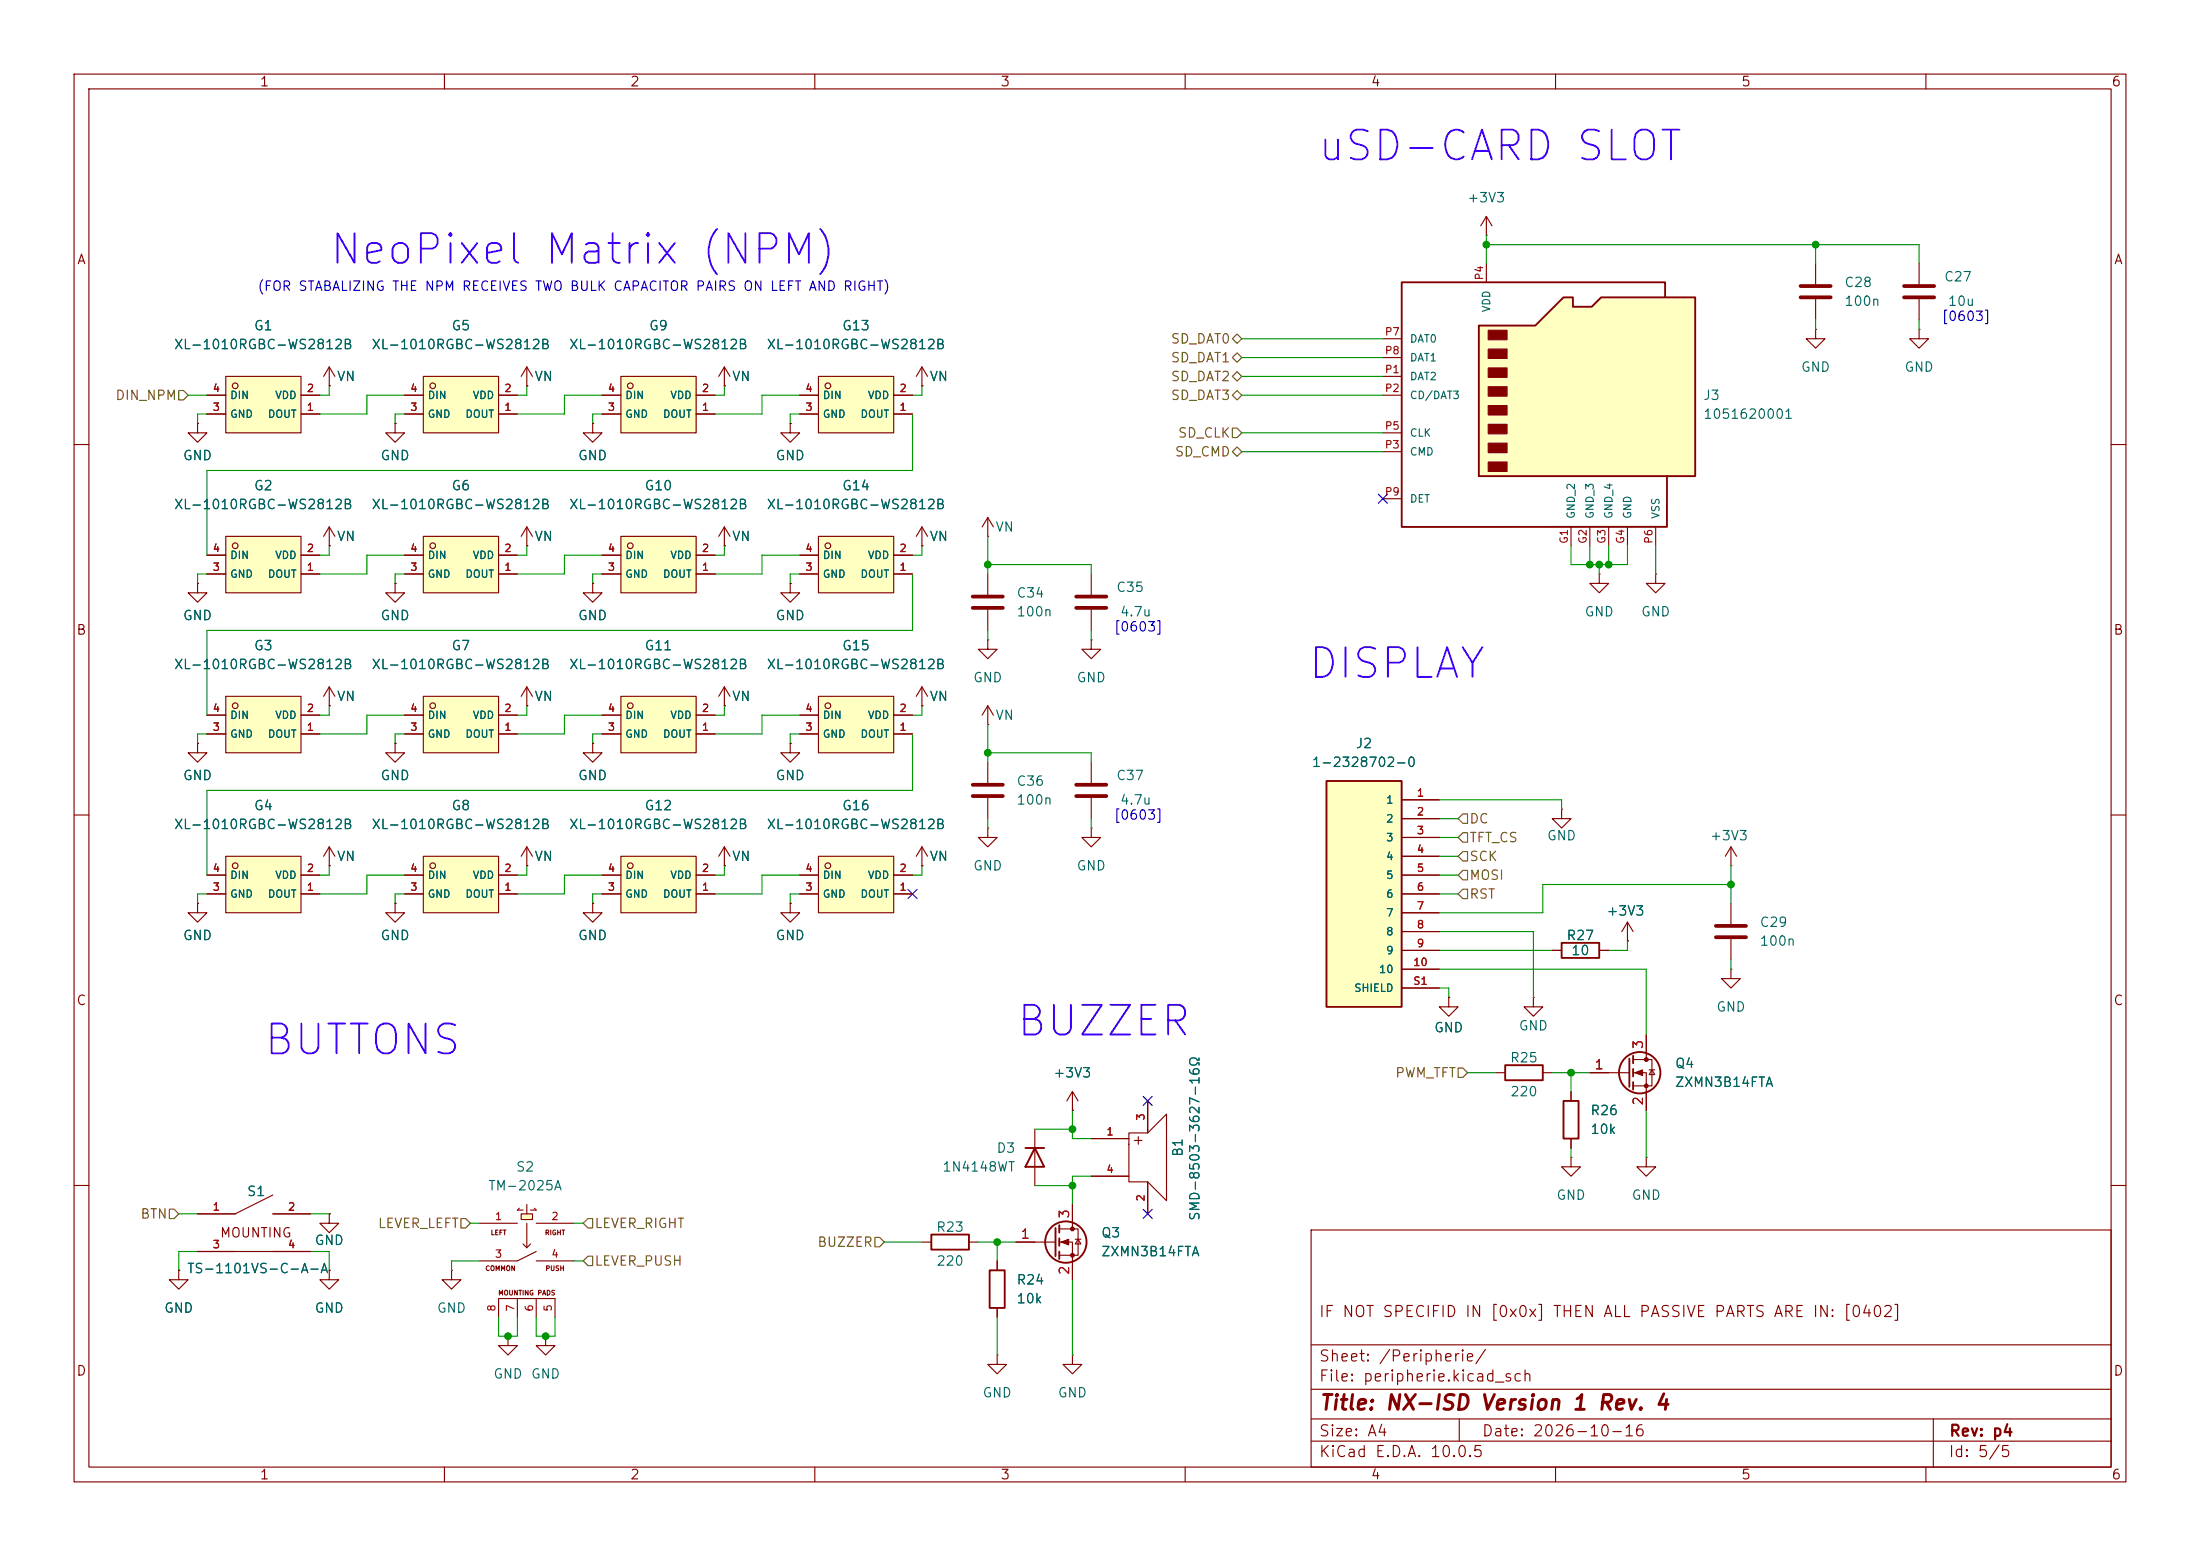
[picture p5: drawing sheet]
<svg xmlns="http://www.w3.org/2000/svg" width="297mm" height="210mm" viewBox="0 0 297 210" stroke-linecap="round" stroke-linejoin="round" font-family="sans-serif">
<g fill="none" stroke="#840000" stroke-width=".15">
<path d="M10 10h277v190h-277zM12 12h273v186h-273zM60 10v2M110 10v2M160 10v2M210 10v2M260 10v2M200.7 31.8h.1M200.7 29.2l-.8 1.3M200.7 29.2l.7 1.3M200.7 29.2v2.6M10 60h2"/>
<path d="M133.3 72.4h.1M133.3 69.9l-.7 1.2M133.3 69.9l.8 1.2M133.3 69.9v2.5M285 60h2M71.1 95.3h.1M71.1 92.7l-.7 1.3M71.1 92.7l.8 1.3M71.1 92.7v2.6M10 110h2M285 110h2M144.8 149.9h.1"/>
<path d="M144.8 147.3l-.8 1.3M144.8 147.3l.7 1.3M144.8 147.3v2.6M10 160h2M177 166h108v32h-108zM285 160h2M60 198v2M110 198v2M160 198v2M177 194.5h108M177 191.5h108M177 187.5h108"/>
<path d="M177 181.5h108M197 191.5v3M210 198v2M260 198v2M261 191.5v6.5"/>
</g>
<path d="M57.1 50.8h10.2v7.6h-10.2z" fill="#ffffc2"/>
<circle cx="58.4" cy="52.1" r=".38" fill="#ffffc2" stroke="#ffffc2" stroke-width=".14"/>
<g fill="none" stroke="#840000" stroke-width=".15">
<path d="M54.6 55.9h2.5M54.6 53.3h2.5M57.1 50.8h10.2v7.6h-10.2zM67.3 55.9h2.5M67.3 53.3h2.5M106.7 78.7v1.3h1.2l-1.2 1.3-1.3-1.3h1.3M106.7 78.7h.1M80 121.9v1.3h1.3l-1.3 1.3-1.3-1.3h1.3M80 121.9h.1"/>
<circle cx="58.4" cy="52.1" r=".38"/>
</g>
<path d="M110.5 94h10.1v7.6h-10.1z" fill="#ffffc2"/>
<circle cx="111.8" cy="95.3" r=".38" fill="#ffffc2" stroke="#ffffc2" stroke-width=".14"/>
<g fill="none" stroke="#840000" stroke-width=".15">
<path d="M107.9 99.1h2.6M107.9 96.5h2.6M110.5 94h10.1v7.6h-10.1zM120.6 99.1h2.6M120.6 96.5h2.6M97.8 116.8h.1M97.8 114.3l-.8 1.3M97.8 114.3l.8 1.3M97.8 114.3v2.5M106.7 100.3v1.3h1.2l-1.2 1.3-1.3-1.3h1.3M106.7 100.3h.1"/>
<circle cx="111.8" cy="95.3" r=".38"/>
</g>
<path d="M83.8 94h10.2v7.6h-10.2z" fill="#ffffc2"/>
<circle cx="85.1" cy="95.3" r=".38" fill="#ffffc2" stroke="#ffffc2" stroke-width=".14"/>
<g fill="none" stroke="#840000" stroke-width=".15">
<path d="M80 78.7v1.3h1.3l-1.3 1.3-1.3-1.3h1.3M80 78.7h.1M81.3 99.1h2.5M81.3 96.5h2.5M83.8 94h10.2v7.6h-10.2zM94 99.1h2.5M94 96.5h2.5M97.8 95.3h.1M97.8 92.7l-.8 1.3M97.8 92.7l.8 1.3M97.8 92.7v2.6M124.5 116.8h.1"/>
<path d="M124.5 114.3l-.8 1.3M124.5 114.3l.7 1.3M124.5 114.3v2.5"/>
<circle cx="85.1" cy="95.3" r=".38"/>
</g>
<path d="M199.6 43.9h7.7l3.8-3.8h1.2v1.3h2.6l1.3-1.3h12.7v24.2h-29.3z" fill="#ffffc2"/>
<path d="M199.6 43.9h7.7l3.8-3.8h1.2v1.3h2.6l1.3-1.3h12.7v24.2h-29.3zM224.8 40.1v-2h-35.6v33h35.8v-6.8" fill="none" stroke="#840000" stroke-width=".25"/>
<g fill="#840000" stroke="#840000" stroke-width=".15">
<path d="M200.9 44.6h2.6v1.2h-2.6z"/>
<path d="M200.9 47.1h2.6v1.3h-2.6z"/>
<path d="M200.9 49.7h2.6v1.2h-2.6z"/>
<path d="M200.9 52.2h2.6v1.3h-2.6z"/>
<path d="M200.9 54.7h2.6v1.3h-2.6z"/>
<path d="M200.9 57.3h2.6v1.2h-2.6z"/>
<path d="M200.9 59.8h2.6v1.3h-2.6z"/>
<path d="M200.9 62.4h2.6v1.2h-2.6z"/>
</g>
<g fill="none" stroke="#840000" stroke-width=".15">
<path d="M200.7 35.6v2.5M259.1 35.6v2.8M186.7 50.8h2.5M186.7 53.3h2.5M186.7 58.4h2.5M186.7 45.7h2.5M186.7 48.3h2.5M245.1 44.5v1.2h1.3l-1.3 1.3-1.3-1.3h1.3M245.1 44.5h.1M259.1 40.4v2.8M186.7 61h2.5M186.7 67.3h2.5"/>
<path d="M212.1 71.1v2.6M214.6 71.1v2.6M217.2 71.1v2.6M219.7 71.1v2.6M223.5 71.1v2.6M195.6 134.6v1.3h1.2l-1.2 1.3-1.3-1.3h1.3M195.6 134.6h.1"/>
</g>
<path d="M257 38.6h4.1M257 40.1h4.1" fill="none" stroke="#840000" stroke-width=".51"/>
<path d="M179.1 105.4h10.1v30.5h-10.1z" fill="#ffffc2"/>
<g fill="none" stroke="#840000" stroke-width=".25">
<path d="M179.1 105.4h10.1v30.5h-10.1zM138.4 154.9h2.6M139.7 154.9l1.3 2.6h-2.6zM125.7 166.6h5.1v2.1h-5.1zM133.6 171.5h2v5h-2zM142.5 165.7v3.8M143 165.4v1M143 167.1v1M143 168.9v1"/>
<circle cx="143.9" cy="167.6" r="2.79"/>
</g>
<g fill="none" stroke="#840000" stroke-width=".15">
<path d="M245.1 35.6v2.8M71.1 52.1h.1M71.1 49.5l-.7 1.3M71.1 49.5l.8 1.3M71.1 49.5v2.6M245.1 40.4v2.8M259.1 44.5v1.2h1.2l-1.2 1.3-1.3-1.3h1.3M259.1 44.5h.1M215.9 77.5v1.2h1.3l-1.3 1.3-1.3-1.3h1.3M215.9 77.5h.1M223.5 77.5v1.2h1.3l-1.3 1.3-1.3-1.3h1.3M223.5 77.5h.1"/>
<path d="M44.4 95.3h.1M44.4 92.7l-.7 1.3M44.4 92.7l.8 1.3M44.4 92.7v2.6M133.3 111.8v1.2h1.3l-1.3 1.3-1.2-1.3h1.2M133.3 111.8h.1M189.2 108h5.1M189.2 110.5h5.1M189.2 113h5.1M189.2 115.6h5.1M189.2 118.1h5.1M189.2 120.7h5.1"/>
<path d="M189.2 123.2h5.1M189.2 125.7h5.1M189.2 128.3h5.1M189.2 130.8h5.1M189.2 133.4h5.1M139.7 152.4v7.6M147.3 153.7h5.1M147.3 158.8h5.1M152.4 152.9h2.5l2.6-2.5v11.7l-2.6-2.6h-2.5zM153.2 153.9h1M153.7 153.4v1M154.9 148.6v4.3"/>
<path d="M154.9 159.5v4.3M124.5 167.6h1.2M130.8 167.6h1.3M134.6 170.2v1.3M134.6 176.5v1.3M137.2 167.6h5.3M143 165.9h2.5v3.5h-2.5M143 167.6h1.8v5.1M144.8 162.6v3.3M145.2 167.3h.7M145.5 167.3l.4 .6h-.7z"/>
</g>
<path d="M243.1 38.6h4M243.1 40.1h4" fill="none" stroke="#840000" stroke-width=".51"/>
<g fill="#840000" stroke="#840000" stroke-width=".15">
<path d="M143.3 167.6l1-.3v.7z"/>
<circle cx="144.8" cy="165.9" r=".25"/>
<circle cx="144.8" cy="169.4" r=".25"/>
</g>
<path d="M83.8 115.6h10.2v7.6h-10.2z" fill="#ffffc2"/>
<circle cx="85.1" cy="116.8" r=".38" fill="#ffffc2" stroke="#ffffc2" stroke-width=".14"/>
<g fill="none" stroke="#840000" stroke-width=".15">
<path d="M124.5 95.3h.1M124.5 92.7l-.8 1.3M124.5 92.7l.7 1.3M124.5 92.7v2.6M133.3 86.4v1.2h1.3l-1.3 1.3-1.2-1.3h1.2M133.3 86.4h.1M81.3 118.1h2.5M83.8 115.6h10.2v7.6h-10.2zM94 118.1h2.5M147.3 111.8v1.2h1.3l-1.3 1.3-1.3-1.3h1.3M147.3 111.8h.1M81.3 120.7h2.5"/>
<path d="M94 120.7h2.5M219.7 127h.1M219.7 124.5l-.8 1.2M219.7 124.5l.8 1.2M219.7 124.5v2.5"/>
<circle cx="85.1" cy="116.8" r=".38"/>
</g>
<path d="M110.5 115.6h10.1v7.6h-10.1z" fill="#ffffc2"/>
<circle cx="111.8" cy="116.8" r=".38" fill="#ffffc2" stroke="#ffffc2" stroke-width=".14"/>
<g fill="none" stroke="#840000" stroke-width=".15">
<path d="M107.9 118.1h2.6M110.5 115.6h10.1v7.6h-10.1zM120.6 118.1h2.6M106.7 121.9v1.3h1.2l-1.2 1.3-1.3-1.3h1.3M106.7 121.9h.1M107.9 120.7h2.6M120.6 120.7h2.6M134.6 182.9v1.3h1.3l-1.3 1.2-1.3-1.2h1.3M134.6 182.9h.1M144.8 182.9v1.3h1.2l-1.2 1.2-1.3-1.2h1.3M144.8 182.9h.1"/>
<circle cx="111.8" cy="116.8" r=".38"/>
</g>
<path d="M57.1 72.4h10.2v7.6h-10.2z" fill="#ffffc2"/>
<circle cx="58.4" cy="73.7" r=".38" fill="#ffffc2" stroke="#ffffc2" stroke-width=".14"/>
<g fill="none" stroke="#840000" stroke-width=".15">
<path d="M44.4 73.7h.1M44.4 71.1l-.7 1.3M44.4 71.1l.8 1.3M44.4 71.1v2.6M54.6 77.5h2.5M54.6 74.9h2.5M57.1 72.4h10.2v7.6h-10.2zM67.3 77.5h2.5M67.3 74.9h2.5M133.3 77.5v2.8M147.3 77.5v2.8M133.3 82.3v2.8"/>
<path d="M147.3 86.4v1.2h1.3l-1.3 1.3-1.3-1.3h1.3M147.3 86.4h.1M147.3 82.3v2.8M133.3 102.9v2.8M133.3 107.7v2.8M147.3 102.9v2.8M147.3 107.7v2.8M222.2 139.7v3.3M214.6 144.8h5.4M220.5 143h2.5v3.6h-2.5M220.5 144.8h1.7v5.1M222.6 144.4h.8"/>
<path d="M223 144.4l.4 .6h-.8z"/>
<circle cx="58.4" cy="73.7" r=".38"/>
</g>
<path d="M131.3 80.5h4.1M131.3 82h4.1M145.3 80.5h4.1M145.3 82h4.1M131.3 105.9h4.1M131.3 107.4h4.1M145.3 105.9h4.1M145.3 107.4h4.1" fill="none" stroke="#840000" stroke-width=".51"/>
<g fill="none" stroke="#840000" stroke-width=".25">
<path d="M220 142.9v3.8M220.5 142.5v1M220.5 144.3v1M220.5 146.1v1"/>
<circle cx="221.4" cy="144.8" r="2.79"/>
</g>
<g fill="#840000" stroke="#840000" stroke-width=".15">
<path d="M220.7 144.8l1-.4v.8z"/>
<circle cx="222.2" cy="143" r=".25"/>
<circle cx="222.2" cy="146.6" r=".25"/>
</g>
<path d="M30.5 94h10.1v7.6h-10.1z" fill="#ffffc2"/>
<circle cx="31.8" cy="95.3" r=".38" fill="#ffffc2" stroke="#ffffc2" stroke-width=".14"/>
<g fill="none" stroke="#840000" stroke-width=".15">
<path d="M26.7 57.2v1.2h1.2l-1.2 1.3-1.3-1.3h1.3M26.7 57.2h.1M53.3 57.2v1.2h1.3l-1.3 1.3-1.2-1.3h1.2M53.3 57.2h.1M53.3 78.7v1.3h1.3l-1.3 1.3-1.2-1.3h1.2M53.3 78.7h.1M27.9 99.1h2.6M27.9 96.5h2.6M30.5 94h10.1v7.6h-10.1zM40.6 99.1h2.6M40.6 96.5h2.6M133.3 97.8h.1"/>
<path d="M133.3 95.3l-.7 1.2M133.3 95.3l.8 1.2M133.3 95.3v2.5M210.8 109.2v1.3h1.3l-1.3 1.3-1.3-1.3h1.3M210.8 109.2h.1M207 134.6v1.3h1.3l-1.3 1.3-1.3-1.3h1.3M207 134.6h.1M209.5 128.3h1.3M215.9 128.3h1.3M201.9 144.8h1.3M208.3 144.8h1.2"/>
<circle cx="31.8" cy="95.3" r=".38"/>
</g>
<path d="M210.8 127.3h5.1v2h-5.1zM203.2 143.8h5.1v2h-5.1z" fill="none" stroke="#840000" stroke-width=".25"/>
<path d="M30.5 72.4h10.1v7.6h-10.1z" fill="#ffffc2"/>
<circle cx="31.8" cy="73.7" r=".38" fill="#ffffc2" stroke="#ffffc2" stroke-width=".14"/>
<g fill="none" stroke="#840000" stroke-width=".15">
<path d="M26.7 78.7v1.3h1.2l-1.2 1.3-1.3-1.3h1.3M26.7 78.7h.1M27.9 77.5h2.6M27.9 74.9h2.6M30.5 72.4h10.1v7.6h-10.1zM40.6 77.5h2.6M40.6 74.9h2.6M233.7 116.8h.1M233.7 114.3v2.5M233.7 114.3l-.8 1.3M233.7 114.3l.7 1.3M233.7 130.8v1.3h1.2l-1.2 1.3-1.3-1.3h1.3"/>
<path d="M233.7 130.8h.1M233.7 121.9v2.8M233.7 126.7v2.8M212.1 156.2v1.3h1.3l-1.3 1.3-1.3-1.3h1.3M212.1 156.2h.1M212.1 147.3v1.3M212.1 153.7v1.2"/>
<circle cx="31.8" cy="73.7" r=".38"/>
</g>
<path d="M231.6 125h4.1M231.6 126.5h4.1" fill="none" stroke="#840000" stroke-width=".51"/>
<path d="M211.1 148.6h2v5.1h-2z" fill="none" stroke="#840000" stroke-width=".25"/>
<path d="M57.1 94h10.2v7.6h-10.2z" fill="#ffffc2"/>
<circle cx="58.4" cy="95.3" r=".38" fill="#ffffc2" stroke="#ffffc2" stroke-width=".14"/>
<g fill="none" stroke="#840000" stroke-width=".15">
<path d="M44.4 52.1h.1M44.4 49.5l-.7 1.3M44.4 49.5l.8 1.3M44.4 49.5v2.6M71.1 73.7h.1M71.1 71.1l-.7 1.3M71.1 71.1l.8 1.3M71.1 71.1v2.6M54.6 99.1h2.5M54.6 96.5h2.5M57.1 94h10.2v7.6h-10.2zM67.3 99.1h2.5"/>
<path d="M67.3 96.5h2.5M222.2 156.2v1.3h1.3l-1.3 1.3-1.2-1.3h1.2M222.2 156.2h.1"/>
<circle cx="58.4" cy="95.3" r=".38"/>
</g>
<path d="M30.5 50.8h10.1v7.6h-10.1z" fill="#ffffc2"/>
<circle cx="31.8" cy="52.1" r=".38" fill="#ffffc2" stroke="#ffffc2" stroke-width=".14"/>
<g fill="none" stroke="#840000" stroke-width=".15">
<path d="M27.9 55.9h2.6M27.9 53.3h2.6M30.5 50.8h10.1v7.6h-10.1zM40.6 55.9h2.6M40.6 53.3h2.6"/>
<circle cx="31.8" cy="52.1" r=".38"/>
</g>
<path d="M110.5 72.4h10.1v7.6h-10.1z" fill="#ffffc2"/>
<circle cx="111.8" cy="73.7" r=".38" fill="#ffffc2" stroke="#ffffc2" stroke-width=".14"/>
<g fill="none" stroke="#840000" stroke-width=".15">
<path d="M80 57.2v1.2h1.3l-1.3 1.3-1.3-1.3h1.3M80 57.2h.1M97.8 52.1h.1M97.8 49.5v2.6M97.8 49.5l-.8 1.3M97.8 49.5l.8 1.3M97.8 73.7h.1M97.8 71.1l-.8 1.3M97.8 71.1l.8 1.3M97.8 71.1v2.6M107.9 77.5h2.6M107.9 74.9h2.6"/>
<path d="M110.5 72.4h10.1v7.6h-10.1zM120.6 77.5h2.6M120.6 74.9h2.6M124.5 73.7h.1M124.5 71.1l-.8 1.3M124.5 71.1l.7 1.3M124.5 71.1v2.6"/>
<circle cx="111.8" cy="73.7" r=".38"/>
</g>
<path d="M83.8 50.8h10.2v7.6h-10.2z" fill="#ffffc2"/>
<circle cx="85.1" cy="52.1" r=".38" fill="#ffffc2" stroke="#ffffc2" stroke-width=".14"/>
<g fill="none" stroke="#840000" stroke-width=".15">
<path d="M81.3 55.9h2.5M81.3 53.3h2.5M83.8 50.8h10.2v7.6h-10.2zM94 55.9h2.5M94 53.3h2.5"/>
<circle cx="85.1" cy="52.1" r=".38"/>
</g>
<path d="M83.8 72.4h10.2v7.6h-10.2z" fill="#ffffc2"/>
<circle cx="85.1" cy="73.7" r=".38" fill="#ffffc2" stroke="#ffffc2" stroke-width=".14"/>
<g fill="none" stroke="#840000" stroke-width=".15">
<path d="M106.7 57.2v1.2h1.2l-1.2 1.3-1.3-1.3h1.3M106.7 57.2h.1M81.3 77.5h2.5M81.3 74.9h2.5M83.8 72.4h10.2v7.6h-10.2zM94 77.5h2.5M94 74.9h2.5"/>
<circle cx="85.1" cy="73.7" r=".38"/>
</g>
<path d="M110.5 50.8h10.1v7.6h-10.1z" fill="#ffffc2"/>
<circle cx="111.8" cy="52.1" r=".38" fill="#ffffc2" stroke="#ffffc2" stroke-width=".14"/>
<g fill="none" stroke="#840000" stroke-width=".15">
<path d="M107.9 55.9h2.6M107.9 53.3h2.6M110.5 50.8h10.1v7.6h-10.1zM120.6 55.9h2.6M120.6 53.3h2.6M124.5 52.1h.1M124.5 49.5l-.8 1.3M124.5 49.5l.7 1.3M124.5 49.5v2.6M53.3 121.9v1.3h1.3l-1.3 1.3-1.2-1.3h1.2M53.3 121.9h.1"/>
<circle cx="111.8" cy="52.1" r=".38"/>
</g>
<path d="M70.4 163.8h1.5v.8h-1.5z" fill="#ffffc2"/>
<g fill="none" stroke="#840000" stroke-width=".15">
<path d="M26.7 100.3v1.3h1.2l-1.2 1.3-1.3-1.3h1.3M26.7 100.3h.1M53.3 100.3v1.3h1.3l-1.3 1.3-1.2-1.3h1.2M53.3 100.3h.1M71.1 116.8h.1M71.1 114.3v2.5M71.1 114.3l-.7 1.3M71.1 114.3l.8 1.3M24.1 171.5v1.2h1.3l-1.3 1.3-1.2-1.3h1.2M24.1 171.5h.1M26.7 168.9h15.2M36.8 161.3l-5.1 2.5h-5"/>
<path d="M36.8 163.8h5.1M44.4 171.5v1.2h-1.2l1.2 1.3 1.3-1.3h-1.3M44.4 171.5h.1M44.4 163.8v1.3h-1.2l1.2 1.3 1.3-1.3h-1.3M44.4 163.8h.1M61 171.5v1.2h-1.3l1.3 1.3 1.2-1.3h-1.2M61 171.5h.1M64.8 165.1h5M67.3 177.8v-2.5h7.6v2.5M69.8 175.3v2.5M70.1 163.1l-.3 .2h.8M70.4 163.8h1.5v.8h-1.5z"/>
<path d="M70.6 167.9l.5 .5 .5-.5M71.1 162.6v1.2M71.1 165.1v3.3M72.1 163.1l.3 .2h-.8M72.4 168.9l-2.6 1.3h-5M72.4 165.1h5.1M72.4 170.2h5.1M72.4 175.3v2.5M68.6 180.3v1.3h1.2l-1.2 1.3-1.3-1.3h1.3M68.6 180.3h.1M73.7 180.3v1.3h1.2l-1.2 1.3-1.3-1.3h1.3M73.7 180.3h.1"/>
</g>
<path d="M57.1 115.6h10.2v7.6h-10.2z" fill="#ffffc2"/>
<circle cx="58.4" cy="116.8" r=".38" fill="#ffffc2" stroke="#ffffc2" stroke-width=".14"/>
<g fill="none" stroke="#840000" stroke-width=".15">
<path d="M54.6 118.1h2.5M57.1 115.6h10.2v7.6h-10.2zM67.3 118.1h2.5M54.6 120.7h2.5M67.3 120.7h2.5"/>
<circle cx="58.4" cy="116.8" r=".38"/>
</g>
<path d="M30.5 115.6h10.1v7.6h-10.1z" fill="#ffffc2"/>
<circle cx="31.8" cy="116.8" r=".38" fill="#ffffc2" stroke="#ffffc2" stroke-width=".14"/>
<g fill="none" stroke="#840000" stroke-width=".15">
<path d="M26.7 57.2h.1M27.9 55.9h2.6M27.9 53.3h2.6M40.6 55.9h2.6M40.6 53.3h2.6M44.4 52.1h.1M53.3 57.2h.1M54.6 55.9h2.5M54.6 53.3h2.5M67.3 55.9h2.5M67.3 53.3h2.5M71.1 52.1h.1"/>
<path d="M80 57.2h.1M81.3 55.9h2.5M81.3 53.3h2.5M94 55.9h2.5M94 53.3h2.5M97.8 52.1h.1M106.7 57.2h.1M107.9 55.9h2.6M107.9 53.3h2.6M120.6 55.9h2.6M120.6 53.3h2.6M124.5 52.1h.1"/>
<path d="M26.7 78.7h.1M27.9 77.5h2.6M27.9 74.9h2.6M40.6 77.5h2.6M40.6 74.9h2.6M44.4 73.7h.1M53.3 78.7h.1M54.6 77.5h2.5M54.6 74.9h2.5M67.3 77.5h2.5M67.3 74.9h2.5M71.1 73.7h.1"/>
<path d="M80 78.7h.1M81.3 77.5h2.5M81.3 74.9h2.5M94 77.5h2.5M94 74.9h2.5M97.8 73.7h.1M106.7 78.7h.1M107.9 77.5h2.6M107.9 74.9h2.6M120.6 77.5h2.6M120.6 74.9h2.6M124.5 73.7h.1"/>
<path d="M27.9 99.1h2.6M27.9 96.5h2.6M40.6 99.1h2.6M40.6 96.5h2.6M44.4 95.3h.1M54.6 99.1h2.5M54.6 96.5h2.5M67.3 99.1h2.5M67.3 96.5h2.5M71.1 95.3h.1M81.3 99.1h2.5M81.3 96.5h2.5"/>
<path d="M94 99.1h2.5M94 96.5h2.5M97.8 95.3h.1M107.9 99.1h2.6M107.9 96.5h2.6M120.6 99.1h2.6M120.6 96.5h2.6M124.5 95.3h.1M26.7 100.3h.1M27.9 118.1h2.6M30.5 115.6h10.1v7.6h-10.1zM40.6 118.1h2.6"/>
<path d="M44.4 116.8h.1M44.4 114.3l-.7 1.3M44.4 114.3l.8 1.3M44.4 114.3v2.5M53.3 100.3h.1M54.6 118.1h2.5M67.3 118.1h2.5M71.1 116.8h.1M80 100.3v1.3h1.3l-1.3 1.3-1.3-1.3h1.3M80 100.3h.1M81.3 118.1h2.5M94 118.1h2.5"/>
<path d="M97.8 116.8h.1M106.7 100.3h.1M107.9 118.1h2.6M120.6 118.1h2.6M124.5 116.8h.1M189.2 118.1h5.1M189.2 108h5.1M189.2 110.5h5.1M189.2 113h5.1M189.2 115.6h5.1M26.7 121.9v1.3h1.2l-1.2 1.3-1.3-1.3h1.3M26.7 121.9h.1"/>
<path d="M27.9 120.7h2.6M40.6 120.7h2.6M53.3 121.9h.1M54.6 120.7h2.5M67.3 120.7h2.5M80 121.9h.1M81.3 120.7h2.5M94 120.7h2.5M106.7 121.9h.1M107.9 120.7h2.6M120.6 120.7h2.6M189.2 120.7h5.1"/>
<path d="M189.2 128.3h5.1M189.2 123.2h5.1M189.2 125.7h5.1M189.2 130.8h5.1M189.2 133.4h5.1M195.6 134.6h.1M209.5 128.3h1.3M215.9 128.3h1.3M219.7 127h.1M222.2 139.7v2.5M144.8 149.9h.1M147.3 153.7h5.1"/>
<path d="M147.3 158.8h5.1M154.9 148.6v4.3M154.9 159.5v4.3M212.1 147.3v1.3M212.1 153.7v1.2M214.6 144.8h2.6M222.2 147.3v2.6M24.1 171.5h.1M26.7 168.9h5M26.7 163.8h5M36.8 168.9h5.1M36.8 163.8h5.1"/>
<path d="M44.4 171.5h.1M44.4 163.8h.1M134.6 170.2v1.3M134.6 176.5v1.3M137.2 167.6h2.5M144.8 162.6v2.5M144.8 170.2v2.5"/>
<circle cx="31.8" cy="116.8" r=".38"/>
</g>
<g fill="none" stroke="#725600" stroke-width=".15">
<path d="M24.1 52.7h.7l.6 .6-.6 .7h-.7zM166.4 48.3l.6-.7 .6 .7-.6 .6zM166.4 53.3l.6-.6 .6 .6-.6 .7zM166.4 50.8l.6-.6 .6 .6-.6 .6zM166.4 45.7l.6-.6 .6 .6-.6 .7zM166.4 57.8h.6l.6 .6-.6 .7h-.6zM166.4 61l.6-.7 .6 .7-.6 .6zM197.5 114.9h.6v1.3h-.6l-.7-.6zM197.5 117.5h.6v1.2h-.6l-.7-.6zM197.5 112.4h.6v1.3h-.6l-.7-.7zM197.5 109.9h.6v1.2h-.6l-.7-.6zM197.5 120h.6v1.3h-.6l-.7-.6z"/>
<path d="M196.8 144.1h.7l.6 .7-.6 .6h-.7zM22.9 163.2h.6l.6 .6-.6 .7h-.6zM62.2 164.5h.7l.6 .6-.6 .6h-.7zM78.7 170.2l.7-.7h.6v1.3h-.6zM79.4 164.5h.6v1.2h-.6l-.7-.6zM118.1 167h.6l.7 .6-.7 .7h-.6z"/>
</g>
<g fill="none" stroke="#009600" stroke-width=".15">
<path d="M200.7 31.8v3.8M200.7 33h58.4v2.6M245.1 33v2.6M25.4 53.3h2.5M27.9 55.9h-1.2v1.3M44.4 52.1v1.2h-1.2M54.6 53.3h-5.1v2.6h-6.3M54.6 55.9h-1.3v1.3M71.1 52.1v1.2h-1.3M81.3 53.3h-5.1v2.6h-6.4M81.3 55.9h-1.3v1.3M97.8 52.1v1.2h-1.3"/>
<path d="M107.9 53.3h-5v2.6h-6.4M107.9 55.9h-1.2v1.3M123.2 55.9v7.6h-95.3v11.4M124.5 52.1v1.2h-1.3M167.6 53.3h19.1M167.6 58.4h19.1M167.6 48.3h19.1M167.6 50.8h19.1M167.6 45.7h19.1M245.1 43.2v1.3M259.1 43.2v1.3M27.9 77.5h-1.2v1.2"/>
<path d="M44.4 73.7v1.2h-1.2M54.6 74.9h-5.1v2.6h-6.3M54.6 77.5h-1.3v1.2M71.1 73.7v1.2h-1.3M81.3 74.9h-5.1v2.6h-6.4M81.3 77.5h-1.3v1.2M97.8 73.7v1.2h-1.3M107.9 77.5h-1.2v1.2M107.9 74.9h-5v2.6h-6.4M123.2 77.5v7.6h-95.3v11.4M124.5 73.7v1.2h-1.3M133.3 76.2h14v1.3"/>
<path d="M133.3 72.4v5.1M167.6 61h19.1M212.1 73.7v2.5h7.6v-2.5M214.6 73.7v2.5M215.9 76.2v1.3M217.2 73.7v2.5M223.5 73.7v3.8M27.9 99.1h-1.2v1.2M44.4 95.3v1.2h-1.2M54.6 96.5h-5.1v2.6h-6.3M54.6 99.1h-1.3v1.2M71.1 95.3v1.2h-1.3"/>
<path d="M81.3 96.5h-5.1v2.6h-6.4M81.3 99.1h-1.3v1.2M97.8 95.3v1.2h-1.3M107.9 99.1h-1.2v1.2M107.9 96.5h-5v2.6h-6.4M123.2 99.1v7.6h-95.3v11.4M124.5 95.3v1.2h-1.3M133.3 85.1v1.3M133.3 97.8v5.1M147.3 85.1v1.3M44.4 116.8v1.3h-1.2M54.6 118.1h-5.1v2.6h-6.3"/>
<path d="M71.1 116.8v1.3h-1.3M81.3 118.1h-5.1v2.6h-6.4M97.8 116.8v1.3h-1.3M107.9 118.1h-5v2.6h-6.4M124.5 116.8v1.3h-1.3M133.3 101.6h14v1.3M133.3 110.5v1.3M147.3 110.5v1.3M194.3 108h16.5v1.2M194.3 110.5h2.5M194.3 118.1h2.5M194.3 113h2.5"/>
<path d="M194.3 115.6h2.5M233.7 119.4h-25.4v3.8h-14M233.7 116.8v5.1M27.9 120.7h-1.2v1.2M54.6 120.7h-1.3v1.2M81.3 120.7h-1.3v1.2M107.9 120.7h-1.2v1.2M194.3 120.7h2.5M194.3 128.3h15.2M194.3 125.7h12.7v8.9M194.3 133.4h1.3v1.2M194.3 130.8h27.9v8.9"/>
<path d="M219.7 127v1.3h-2.5M233.7 129.5v1.3M139.7 152.4h5.1M144.8 149.9v3.8h2.5M147.3 158.8h-2.5v3.8M198.1 144.8h3.8M209.5 144.8h5.1M212.1 144.8v2.5M212.1 154.9v1.3M222.2 149.9v6.3M24.1 163.8h2.6M26.7 168.9h-2.6v2.6"/>
<path d="M41.9 168.9h2.5v2.6M41.9 163.8h2.5M63.5 165.1h1.3M64.8 170.2h-3.8v1.3M67.3 177.8v2.5h2.5v-2.5M72.4 177.8v2.5h2.5v-2.5M77.5 170.2h1.2M77.5 165.1h1.2M119.4 167.6h5.1M132.1 167.6h5.1M134.6 167.6v2.6M134.6 177.8v5.1"/>
<path d="M139.7 160h5.1M144.8 172.7v10.2"/>
</g>
<path d="M186.1 66.7l1.2 1.2M187.3 66.7l-1.2 1.2M122.6 120l1.2 1.3M123.8 120l-1.2 1.3M154.3 148l1.2 1.2M155.5 148l-1.2 1.2M154.3 163.2l1.2 1.2M155.5 163.2l-1.2 1.2" fill="none" stroke="#000084" stroke-width=".15"/>
<g fill="#009600" stroke="#009600" stroke-width=".14">
<circle cx="200.7" cy="33" r=".46"/>
<circle cx="215.9" cy="76.2" r=".46"/>
<circle cx="217.2" cy="76.2" r=".46"/>
<circle cx="245.1" cy="33" r=".46"/>
<circle cx="212.1" cy="144.8" r=".46"/>
<circle cx="233.7" cy="119.4" r=".46"/>
<circle cx="144.8" cy="160" r=".46"/>
<circle cx="144.8" cy="152.4" r=".46"/>
<circle cx="133.3" cy="101.6" r=".46"/>
<circle cx="214.6" cy="76.2" r=".46"/>
<circle cx="134.6" cy="167.6" r=".46"/>
<circle cx="73.7" cy="180.3" r=".46"/>
<circle cx="68.6" cy="180.3" r=".46"/>
<circle cx="133.3" cy="76.2" r=".46"/>
</g>
<g font-size="4" fill="#4000ff">
<text x="177.6" y="22.7">uSD-CARD SLOT</text>
<text x="44.2" y="36.7">NeoPixel Matrix (NPM)</text>
<text x="176.3" y="92.6">DISPLAY</text>
<text x="35.3" y="143.4">BUTTONS</text>
<text x="136.9" y="140.8">BUZZER</text>
</g>
<text font-size="2" fill="#840000" x="178" y="190.8">Title: NX-ISD Version 1 Rev. 4</text>
<g font-size="1.5" fill="#840000">
<text x="178" y="178.1">IF NOT SPECIFID IN [0x0x] THEN ALL PASSIVE PARTS ARE IN: [0402]</text>
<text x="178" y="184.1">Sheet: /Peripherie/</text>
<text x="178" y="186.8">File: peripherie.kicad_sch</text>
<text x="178" y="197">KiCad E.D.A. 10.0.5</text>
<text x="178" y="194.2">Size: A4</text>
<text x="200" y="194.2">Date: 2026-10-16</text>
<text x="263" y="197">Id: 5/5</text>
<text x="263" y="194.2">Rev: p4</text>
</g>
<g font-size="1.3" fill="#840000">
<text x="35" y="12">1</text>
<text x="85" y="12">2</text>
<text x="135" y="12">3</text>
<text x="185" y="12">4</text>
<text x="235" y="12">5</text>
<text x="285" y="12">6</text>
<text x="10.3" y="36">A</text>
<text x="285.3" y="36">A</text>
<text x="10.2" y="86">B</text>
<text x="285.2" y="86">B</text>
<text x="10.2" y="136">C</text>
<text x="285.2" y="136">C</text>
<text x="29.6" y="167.3">MOUNTING</text>
<text x="10.2" y="186">D</text>
<text x="285.2" y="186">D</text>
<text x="35" y="200">1</text>
<text x="85" y="200">2</text>
<text x="135" y="200">3</text>
<text x="185" y="200">4</text>
<text x="235" y="200">5</text>
<text x="285" y="200">6</text>
</g>
<g font-size="1.3" fill="#006464">
<text x="198" y="27.6">+3V3</text>
<text x="248.9" y="39.1">C28</text>
<text x="248.9" y="41.6">100n</text>
<text x="262.4" y="38.3">C27</text>
<text x="262.9" y="41.6">10u</text>
<text x="23.4" y="47.4">XL-1010RGBC-WS2812B</text>
<text x="34.2" y="44.9">G1</text>
<text x="50.1" y="47.4">XL-1010RGBC-WS2812B</text>
<text x="60.9" y="44.9">G5</text>
<text x="76.7" y="47.4">XL-1010RGBC-WS2812B</text>
<text x="87.5" y="44.9">G9</text>
<text x="103.4" y="47.4">XL-1010RGBC-WS2812B</text>
<text x="113.6" y="44.9">G13</text>
<text x="45.4" y="51.8">VN</text>
<text x="72.1" y="51.8">VN</text>
<text x="98.7" y="51.8">VN</text>
<text x="125.4" y="51.8">VN</text>
<text x="243" y="50.5">GND</text>
<text x="257" y="50.5">GND</text>
<text x="229.9" y="54.3">J3</text>
<text x="229.9" y="56.8">1051620001</text>
<text x="24.6" y="62.4">GND</text>
<text x="51.3" y="62.4">GND</text>
<text x="77.9" y="62.4">GND</text>
<text x="104.6" y="62.4">GND</text>
<text x="23.4" y="69">XL-1010RGBC-WS2812B</text>
<text x="34.2" y="66.5">G2</text>
<text x="50.1" y="69">XL-1010RGBC-WS2812B</text>
<text x="60.9" y="66.5">G6</text>
<text x="76.7" y="69">XL-1010RGBC-WS2812B</text>
<text x="86.9" y="66.5">G10</text>
<text x="103.4" y="69">XL-1010RGBC-WS2812B</text>
<text x="113.6" y="66.5">G14</text>
<text x="45.4" y="73.4">VN</text>
<text x="72.1" y="73.4">VN</text>
<text x="98.7" y="73.4">VN</text>
<text x="125.4" y="73.4">VN</text>
<text x="134.3" y="72.1">VN</text>
<text x="137.1" y="81">C34</text>
<text x="137.1" y="83.5">100n</text>
<text x="150.6" y="80.2">C35</text>
<text x="151.1" y="83.5">4.7u</text>
<text x="213.8" y="83.5">GND</text>
<text x="221.5" y="83.5">GND</text>
<text x="24.6" y="84">GND</text>
<text x="34.2" y="88.1">G3</text>
<text x="51.3" y="84">GND</text>
<text x="60.9" y="88.1">G7</text>
<text x="77.9" y="84">GND</text>
<text x="86.9" y="88.1">G11</text>
<text x="104.6" y="84">GND</text>
<text x="113.6" y="88.1">G15</text>
<text x="23.4" y="90.6">XL-1010RGBC-WS2812B</text>
<text x="45.4" y="94.9">VN</text>
<text x="50.1" y="90.6">XL-1010RGBC-WS2812B</text>
<text x="72.1" y="94.9">VN</text>
<text x="76.7" y="90.6">XL-1010RGBC-WS2812B</text>
<text x="98.7" y="94.9">VN</text>
<text x="103.4" y="90.6">XL-1010RGBC-WS2812B</text>
<text x="125.4" y="94.9">VN</text>
<text x="131.3" y="92.4">GND</text>
<text x="145.3" y="92.4">GND</text>
<text x="134.3" y="97.5">VN</text>
<text x="182.9" y="101.3">J2</text>
<text x="24.6" y="105.6">GND</text>
<text x="51.3" y="105.6">GND</text>
<text x="77.9" y="105.6">GND</text>
<text x="104.6" y="105.6">GND</text>
<text x="137.1" y="106.4">C36</text>
<text x="150.6" y="105.6">C37</text>
<text x="177" y="103.8">1-2328702-0</text>
<text x="23.4" y="112.2">XL-1010RGBC-WS2812B</text>
<text x="34.2" y="109.7">G4</text>
<text x="50.1" y="112.2">XL-1010RGBC-WS2812B</text>
<text x="60.9" y="109.7">G8</text>
<text x="76.7" y="112.2">XL-1010RGBC-WS2812B</text>
<text x="86.9" y="109.7">G12</text>
<text x="103.4" y="112.2">XL-1010RGBC-WS2812B</text>
<text x="113.6" y="109.7">G16</text>
<text x="137.1" y="108.9">100n</text>
<text x="151.1" y="108.9">4.7u</text>
<text x="208.8" y="113.7">GND</text>
<text x="230.8" y="113.7">+3V3</text>
<text x="45.4" y="116.5">VN</text>
<text x="72.1" y="116.5">VN</text>
<text x="98.7" y="116.5">VN</text>
<text x="125.4" y="116.5">VN</text>
<text x="131.3" y="117.8">GND</text>
<text x="145.3" y="117.8">GND</text>
<text x="216.8" y="123.9">+3V3</text>
<text x="237.5" y="125.4">C29</text>
<text x="24.6" y="127.2">GND</text>
<text x="51.3" y="127.2">GND</text>
<text x="77.9" y="127.2">GND</text>
<text x="104.6" y="127.2">GND</text>
<text x="211.4" y="127.2">R27</text>
<text x="212" y="129.2">10</text>
<text x="237.5" y="128">100n</text>
<text x="231.6" y="136.9">GND</text>
<text x="193.5" y="139.6">GND</text>
<text x="203.8" y="143.7">R25</text>
<text x="204.9" y="139.4">GND</text>
<text x="142.1" y="145.7">+3V3</text>
<text x="203.8" y="148.3">220</text>
<text x="226" y="144.5">Q4</text>
<text x="226" y="147">ZXMN3B14FTA</text>
<text x="134.4" y="155.9">D3</text>
<text x="214.6" y="150.8">R26</text>
<text x="214.6" y="153.4">10k</text>
<text x="33.3" y="161.7">S1</text>
<text x="65.8" y="161">TM-2025A</text>
<text x="69.6" y="158.4">S2</text>
<text x="127.1" y="158.4">1N4148WT</text>
<text x="160" y="156.2" transform="rotate(-90 160 156.2)">B1</text>
<text x="126.3" y="166.6">R23</text>
<text x="148.6" y="167.3">Q3</text>
<text x="162.3" y="164.9" transform="rotate(-90 162.3 164.9)">SMD-8503-3627-16Ω</text>
<text x="210" y="162.3">GND</text>
<text x="220.2" y="162.3">GND</text>
<text x="25.2" y="172.2">TS-1101VS-C-A-A</text>
<text x="42.4" y="168.3">GND</text>
<text x="126.3" y="171.1">220</text>
<text x="137.1" y="173.7">R24</text>
<text x="148.6" y="169.9">ZXMN3B14FTA</text>
<text x="22.1" y="177.5">GND</text>
<text x="42.4" y="177.5">GND</text>
<text x="58.9" y="177.5">GND</text>
<text x="137.1" y="176.2">10k</text>
<text x="66.5" y="186.4">GND</text>
<text x="71.6" y="186.4">GND</text>
<text x="132.6" y="188.9">GND</text>
<text x="142.7" y="188.9">GND</text>
</g>
<g font-size="1.3" fill="#0000c2">
<text x="34.7" y="39.6">(FOR STABALIZING THE NPM RECEIVES TWO BULK CAPACITOR PAIRS ON LEFT AND RIGHT)</text>
<text x="262" y="43.6">[0603]</text>
<text x="150.3" y="85.5">[0603]</text>
<text x="150.3" y="110.9">[0603]</text>
</g>
<g font-size="1.3" fill="#725600">
<text x="158" y="46.7">SD_DAT0</text>
<text x="158" y="49.2">SD_DAT1</text>
<text x="158" y="51.8">SD_DAT2</text>
<text x="15.5" y="54.3">DIN_NPM</text>
<text x="158" y="54.3">SD_DAT3</text>
<text x="158.9" y="59.4">SD_CLK</text>
<text x="158.5" y="61.9">SD_CMD</text>
<text x="198.3" y="114">TFT_CS</text>
<text x="198.3" y="111.5">DC</text>
<text x="198.3" y="116.5">SCK</text>
<text x="198.3" y="119.1">MOSI</text>
<text x="198.3" y="121.6">RST</text>
<text x="188.3" y="145.7">PWM_TFT</text>
<text x="18.9" y="164.8">BTN</text>
<text x="50.9" y="166.1">LEVER_LEFT</text>
<text x="80.2" y="166.1">LEVER_RIGHT</text>
<text x="80.2" y="171.1">LEVER_PUSH</text>
<text x="110.3" y="168.6">BUZZER</text>
</g>
<g font-size="1.3" fill="#a90000">
<text x="222.1" y="141.7" transform="rotate(-90 222.1 141.7)">3</text>
<text x="215.2" y="144.6">1</text>
<text x="222.1" y="149.3" transform="rotate(-90 222.1 149.3)">2</text>
<text x="137.7" y="167.5">1</text>
<text x="144.6" y="164.6" transform="rotate(-90 144.6 164.6)">3</text>
<text x="144.6" y="172.2" transform="rotate(-90 144.6 172.2)">2</text>
</g>
<g font-size="1" fill="#a90000">
<text x="200.5" y="37.9" transform="rotate(-90 200.5 37.9)">P4</text>
<text x="186.9" y="45.5">P7</text>
<text x="28.6" y="53.2">4</text>
<text x="41.3" y="53.2">2</text>
<text x="55.3" y="53.2">4</text>
<text x="68" y="53.2">2</text>
<text x="82" y="53.2">4</text>
<text x="94.7" y="53.2">2</text>
<text x="108.6" y="53.2">4</text>
<text x="121.3" y="53.2">2</text>
<text x="186.9" y="50.6">P1</text>
<text x="186.9" y="53.2">P2</text>
<text x="186.9" y="48.1">P8</text>
<text x="28.6" y="55.7">3</text>
<text x="41.3" y="55.7">1</text>
<text x="55.3" y="55.7">3</text>
<text x="68" y="55.7">1</text>
<text x="82" y="55.7">3</text>
<text x="94.7" y="55.7">1</text>
<text x="108.6" y="55.7">3</text>
<text x="121.3" y="55.7">1</text>
<text x="186.9" y="58.2">P5</text>
<text x="186.9" y="60.8">P3</text>
<text x="186.9" y="67.1">P9</text>
<text x="28.6" y="77.3">3</text>
<text x="28.6" y="74.7">4</text>
<text x="41.3" y="77.3">1</text>
<text x="41.3" y="74.7">2</text>
<text x="55.3" y="77.3">3</text>
<text x="55.3" y="74.7">4</text>
<text x="68" y="77.3">1</text>
<text x="68" y="74.7">2</text>
<text x="82" y="77.3">3</text>
<text x="82" y="74.7">4</text>
<text x="94.7" y="77.3">1</text>
<text x="94.7" y="74.7">2</text>
<text x="108.6" y="77.3">3</text>
<text x="108.6" y="74.7">4</text>
<text x="121.3" y="77.3">1</text>
<text x="121.3" y="74.7">2</text>
<text x="211.9" y="73.5" transform="rotate(-90 211.9 73.5)">G1</text>
<text x="214.4" y="73.5" transform="rotate(-90 214.4 73.5)">G2</text>
<text x="217" y="73.5" transform="rotate(-90 217 73.5)">G3</text>
<text x="219.5" y="73.5" transform="rotate(-90 219.5 73.5)">G4</text>
<text x="223.3" y="73.5" transform="rotate(-90 223.3 73.5)">P6</text>
<text x="28.6" y="98.9">3</text>
<text x="28.6" y="96.3">4</text>
<text x="41.3" y="98.9">1</text>
<text x="41.3" y="96.3">2</text>
<text x="55.3" y="98.9">3</text>
<text x="55.3" y="96.3">4</text>
<text x="68" y="98.9">1</text>
<text x="68" y="96.3">2</text>
<text x="82" y="98.9">3</text>
<text x="82" y="96.3">4</text>
<text x="94.7" y="98.9">1</text>
<text x="94.7" y="96.3">2</text>
<text x="108.6" y="98.9">3</text>
<text x="108.6" y="96.3">4</text>
<text x="121.3" y="98.9">1</text>
<text x="121.3" y="96.3">2</text>
<text x="191.2" y="107.8">1</text>
<text x="191.2" y="110.3">2</text>
<text x="191.2" y="112.8">3</text>
<text x="28.6" y="117.9">4</text>
<text x="41.3" y="117.9">2</text>
<text x="55.3" y="117.9">4</text>
<text x="68" y="117.9">2</text>
<text x="82" y="117.9">4</text>
<text x="94.7" y="117.9">2</text>
<text x="108.6" y="117.9">4</text>
<text x="121.3" y="117.9">2</text>
<text x="191.2" y="115.4">4</text>
<text x="191.2" y="117.9">5</text>
<text x="28.6" y="120.5">3</text>
<text x="41.3" y="120.5">1</text>
<text x="55.3" y="120.5">3</text>
<text x="68" y="120.5">1</text>
<text x="82" y="120.5">3</text>
<text x="94.7" y="120.5">1</text>
<text x="108.6" y="120.5">3</text>
<text x="121.3" y="120.5">1</text>
<text x="191.2" y="120.5">6</text>
<text x="191.2" y="123">7</text>
<text x="191.2" y="125.5">8</text>
<text x="190.7" y="130.6">10</text>
<text x="191.2" y="128.1">9</text>
<text x="190.7" y="133.2">S1</text>
<text x="149.3" y="153.5">1</text>
<text x="154.8" y="151.3" transform="rotate(-90 154.8 151.3)">3</text>
<text x="149.3" y="158.6">4</text>
<text x="28.6" y="163.6">1</text>
<text x="38.8" y="163.6">2</text>
<text x="66.7" y="164.9">1</text>
<text x="74.4" y="164.9">2</text>
<text x="154.8" y="162.2" transform="rotate(-90 154.8 162.2)">2</text>
<text x="28.6" y="168.7">3</text>
<text x="38.8" y="168.7">4</text>
<text x="66.7" y="170">3</text>
<text x="74.4" y="170">4</text>
<text x="67.1" y="177.1" transform="rotate(-90 67.1 177.1)">8</text>
<text x="69.7" y="177.1" transform="rotate(-90 69.7 177.1)">7</text>
<text x="72.2" y="177.1" transform="rotate(-90 72.2 177.1)">6</text>
<text x="74.7" y="177.1" transform="rotate(-90 74.7 177.1)">5</text>
</g>
<g font-size="1" fill="#006464">
<text x="190.2" y="46.5">DAT0</text>
<text x="201.4" y="42.2" transform="rotate(-90 201.4 42.2)">VDD</text>
<text x="190.2" y="51.6">DAT2</text>
<text x="190.2" y="49">DAT1</text>
<text x="31" y="56.6">GND</text>
<text x="31" y="54.1">DIN</text>
<text x="36.1" y="56.6">DOUT</text>
<text x="37.1" y="54.1">VDD</text>
<text x="57.7" y="56.6">GND</text>
<text x="57.7" y="54.1">DIN</text>
<text x="62.7" y="56.6">DOUT</text>
<text x="63.7" y="54.1">VDD</text>
<text x="84.3" y="56.6">GND</text>
<text x="84.3" y="54.1">DIN</text>
<text x="89.4" y="56.6">DOUT</text>
<text x="90.4" y="54.1">VDD</text>
<text x="111" y="56.6">GND</text>
<text x="111" y="54.1">DIN</text>
<text x="116.1" y="56.6">DOUT</text>
<text x="117.1" y="54.1">VDD</text>
<text x="190.2" y="54.1">CD/DAT3</text>
<text x="190.2" y="59.2">CLK</text>
<text x="190.2" y="61.7">CMD</text>
<text x="190.2" y="68.1">DET</text>
<text x="212.9" y="70.1" transform="rotate(-90 212.9 70.1)">GND_2</text>
<text x="215.4" y="70.1" transform="rotate(-90 215.4 70.1)">GND_3</text>
<text x="217.9" y="70.1" transform="rotate(-90 217.9 70.1)">GND_4</text>
<text x="220.5" y="70.1" transform="rotate(-90 220.5 70.1)">GND</text>
<text x="224.3" y="70.1" transform="rotate(-90 224.3 70.1)">VSS</text>
<text x="31" y="75.7">DIN</text>
<text x="37.1" y="75.7">VDD</text>
<text x="57.7" y="75.7">DIN</text>
<text x="63.7" y="75.7">VDD</text>
<text x="84.3" y="75.7">DIN</text>
<text x="90.4" y="75.7">VDD</text>
<text x="111" y="75.7">DIN</text>
<text x="117.1" y="75.7">VDD</text>
<text x="31" y="78.2">GND</text>
<text x="36.1" y="78.2">DOUT</text>
<text x="57.7" y="78.2">GND</text>
<text x="62.7" y="78.2">DOUT</text>
<text x="84.3" y="78.2">GND</text>
<text x="89.4" y="78.2">DOUT</text>
<text x="111" y="78.2">GND</text>
<text x="116.1" y="78.2">DOUT</text>
<text x="31" y="99.8">GND</text>
<text x="31" y="97.3">DIN</text>
<text x="36.1" y="99.8">DOUT</text>
<text x="37.1" y="97.3">VDD</text>
<text x="57.7" y="99.8">GND</text>
<text x="57.7" y="97.3">DIN</text>
<text x="62.7" y="99.8">DOUT</text>
<text x="63.7" y="97.3">VDD</text>
<text x="84.3" y="99.8">GND</text>
<text x="84.3" y="97.3">DIN</text>
<text x="89.4" y="99.8">DOUT</text>
<text x="90.4" y="97.3">VDD</text>
<text x="111" y="99.8">GND</text>
<text x="111" y="97.3">DIN</text>
<text x="116.1" y="99.8">DOUT</text>
<text x="117.1" y="97.3">VDD</text>
<text x="187" y="108.7">1</text>
<text x="187" y="111.3">2</text>
<text x="187" y="113.8">3</text>
<text x="31" y="118.9">DIN</text>
<text x="37.1" y="118.9">VDD</text>
<text x="57.7" y="118.9">DIN</text>
<text x="63.7" y="118.9">VDD</text>
<text x="84.3" y="118.9">DIN</text>
<text x="90.4" y="118.9">VDD</text>
<text x="111" y="118.9">DIN</text>
<text x="117.1" y="118.9">VDD</text>
<text x="187" y="116.3">4</text>
<text x="187" y="118.9">5</text>
<text x="31" y="121.4">GND</text>
<text x="36.1" y="121.4">DOUT</text>
<text x="57.7" y="121.4">GND</text>
<text x="62.7" y="121.4">DOUT</text>
<text x="84.3" y="121.4">GND</text>
<text x="89.4" y="121.4">DOUT</text>
<text x="111" y="121.4">GND</text>
<text x="116.1" y="121.4">DOUT</text>
<text x="187" y="121.4">6</text>
<text x="187" y="124">7</text>
<text x="186.1" y="131.6">10</text>
<text x="187" y="126.5">8</text>
<text x="187" y="129">9</text>
<text x="182.7" y="134.1">SHIELD</text>
</g>
<g font-size=".6" fill="#840000">
<text x="66.2" y="166.8">LEFT</text>
<text x="73.5" y="166.8">RIGHT</text>
<text x="65.5" y="171.7">COMMON</text>
<text x="73.6" y="171.7">PUSH</text>
<text x="67.2" y="175">MOUNTING PADS</text>
</g>
</svg>
